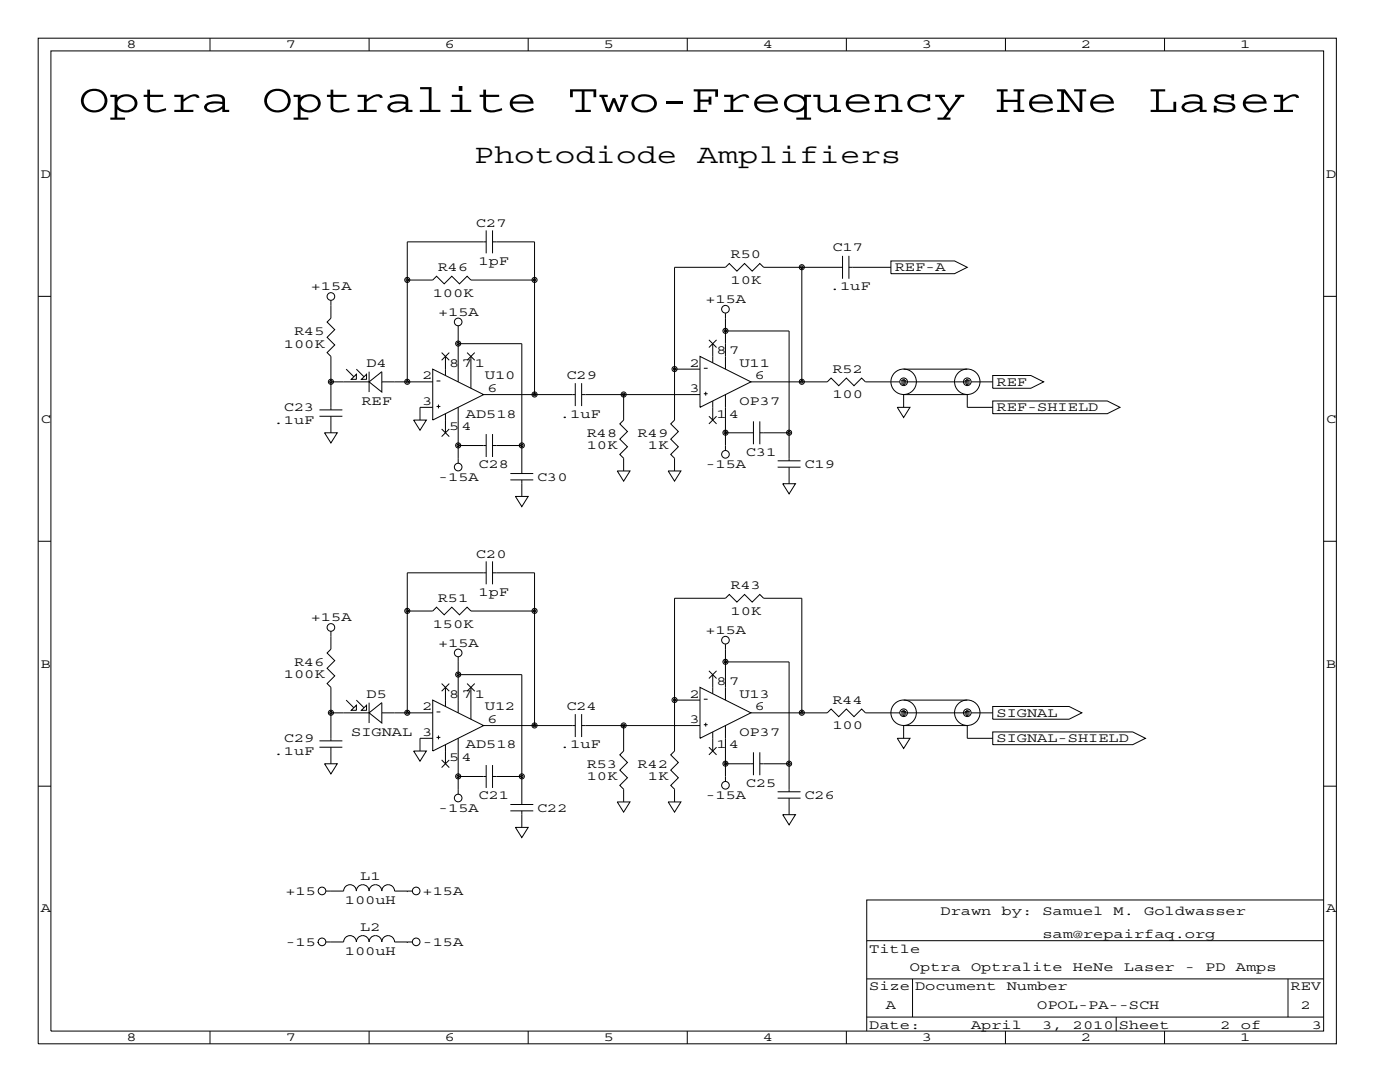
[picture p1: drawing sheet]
<svg xmlns="http://www.w3.org/2000/svg" width="279mm" height="216mm" viewBox="0 0 279 216" stroke-linecap="round" stroke-linejoin="round" font-family="sans-serif">
<g fill="none" stroke="#000" stroke-width=".2">
<path d="M7.6 7.6h259.1v200.7h-259.1zM10.2 10.2h254v195.5h-254zM41.9 7.6v2.6M73.7 7.6v2.6M105.4 7.6v2.6M137.2 7.6v2.6M168.9 7.6v2.6M200.7 7.6v2.6M232.4 7.6v2.6M7.6 59.1h2.6M66 59.9v3.6l-.7 .8 1.5 1.5-1.5 1.5 1.5 1.5-1.5 1.6 .7 .7v10.7M81.3 55.9h5.1l.7-.8 1.5 1.5 1.6-1.5 1.5 1.5 1.5-1.5 .8 .8h12.7"/>
<path d="M97 48.3h-15.7v27.9M97 46v4.5M98.3 46v4.5M98.3 48.3h8.4v30.4M160 53.3h.1M160 53.3v22.9M168.1 53.3h-15.7l-.8-.7-1.5 1.5-1.5-1.5-1.5 1.5-1.6-1.5-.7 .7h-10.2v30.5l-.7 .8 1.5 1.5-1.5 1.5 1.5 1.6-1.5 1.5 .7 .7v2.6M168.1 51.1v4.5M169.4 51.1v4.5M169.4 53.3h8.4M177.8 52.1h12.7l2.5 1.2-2.5 1.3h-12.7zM264.2 59.1h2.5"/>
<path d="M66 76.2h.1M66 76.2h7.7M69.1 73.7l1.5 1.5M70.1 75.7l1-1v1zM71.1 73.7l1.5 1.5M72.1 75.7l1.1-1v1zM73.7 76.2l2.5-2v4zM73.7 74.2v4M86.4 73.7l10.1 5-10.1 5.1zM86.4 76.2h-10.2M87.1 76h.8M88.1 70.4l1.6 1.5"/>
<path d="M88.9 71.1v3.8M89.7 70.4l-1.6 1.5M91.4 65v11.2M91.4 68.6h12.7v25.9M93.2 70.4l1.5 1.5M94 71.1v6.4M94.7 70.4l-1.5 1.5M114.8 78.7h-18.3M114.8 76.5v4.5M116.1 76.5v4.5M116.1 78.7h23.6M124.5 78.7v5.1l-.8 .8 1.5 1.5-1.5 1.5 1.5 1.6-1.5 1.5 .8 .7v2.6"/>
<path d="M134.6 73.7h5.1M139.7 71.1l10.2 5.1-10.2 5.1zM140.5 78.6h.7M140.5 73.5h.7M140.8 78.2v.7M141.5 67.8l1.5 1.5M142.2 68.6v3.8M143 67.8l-1.5 1.5M144.8 62.5v11.2M144.8 66h12.7v25.9M144.8 66h.1M144.8 78.7v11.2"/>
<path d="M179.6 76.2h-6.9l-.7-.8-1.6 1.6-1.5-1.6-1.5 1.6-1.5-1.6-.8 .8h-15.2M179.8 76.2h13.7M179.8 75.9h1M179.8 76.5h1M180.1 75.7h.5M180.1 76.7h.5M180.3 73.7h12.7M192.5 75.9h1M192.5 76.5h1M192.8 75.7h.5M192.8 76.7h.5M193.8 76.2h4.3"/>
<path d="M198.1 74.9h7.6l2.6 1.3-2.6 1.3h-7.6zM63.8 83.1h4.5M63.8 81.8h4.5M64.8 86.4h2.5l-1.3 2zM66 83.1v3.3M82.5 83.8h2.6l-1.3 2.1zM86.4 81.3h-2.6v2.5M87.1 81.1h.8M87.5 80.7v.8M88.1 85.6l1.6 1.5M88.9 82.6v3.8M89.7 85.6l-1.6 1.5"/>
<path d="M91.4 88.9h5.6M91.4 81.3v11.2M97 86.6v4.6M98.3 86.6v4.6M101.9 95.8h4.5M101.9 94.5h4.5M102.9 99.1h2.5l-1.3 2zM104.1 95.8v3.3M104.1 88.9h-5.8M123.2 94h2.5l-1.2 2zM133.3 94h2.6l-1.3 2zM141.5 83.1l1.5 1.5"/>
<path d="M142.2 80v3.8M143 83.1l-1.5 1.5M150.4 86.4h-5.6M150.4 84.1v4.5M151.6 84.1v4.5M151.6 86.4h5.9M155.2 93.2h4.6M155.2 91.9h4.6M156.2 96.5h2.5l-1.2 2.1zM157.5 93.2v3.3M179.1 81.3h2.5l-1.3 2zM180.3 81.3v-2.6h12.7v2.6h5.1"/>
<path d="M198.1 80h22.9l2.5 1.3-2.5 1.2h-22.9zM7.6 108h2.6M97 114.3h-15.7v27.9M97 112v4.6M98.3 112v4.6M98.3 114.3h8.4v30.5M264.2 108h2.5M66 126v3.5l-.7 .8 1.5 1.5-1.5 1.5 1.5 1.6-1.5 1.5 .7 .8v10.6M69.1 139.7l1.5 1.5M71.1 139.7l1.5 1.5M81.3 121.9h5.1l.7-.7 1.5 1.5 1.6-1.5 1.5 1.5 1.5-1.5 .8 .7h12.7M81.3 121.9h.1"/>
<path d="M86.4 139.7l10.1 5.1-10.1 5.1zM88.1 136.4l1.6 1.5M88.9 137.2v3.8M89.7 136.4l-1.6 1.5M91.4 131.1v11.1M91.4 134.6h12.7v25.9M93.2 136.4l1.5 1.5M94 137.2v6.3M94.7 136.4l-1.5 1.5M134.6 139.7h5.1M139.7 137.2l10.2 5-10.2 5.1zM140.5 139.5h.7"/>
<path d="M141.5 133.9l1.5 1.5M142.2 134.6v3.8M143 133.9l-1.5 1.5M144.8 132.1h12.7v25.9M144.8 132.1h.1M144.8 128.5v11.2M180.3 139.7h12.7M7.6 156.9h2.6M63.8 149.1h4.5M63.8 147.8h4.5M64.8 152.4h2.5l-1.3 2zM66 142.2h7.7"/>
<path d="M66 149.1v3.3M66 142.2h.1M70.1 141.7l1-1v1zM72.1 141.7l1.1-1v1zM73.7 142.2l2.5-2v4.1zM73.7 140.2v4.1M82.5 149.9h2.6l-1.3 2zM86.4 142.2h-10.2M86.4 147.3h-2.6v2.6M87.1 147.1h.8M87.1 142.1h.8M87.5 146.8v.7"/>
<path d="M88.1 151.6l1.6 1.6M88.9 148.6v3.8M89.7 151.6l-1.6 1.6M91.4 154.9h5.6M91.4 147.3v11.2M96.5 144.8h18.3M97 152.7v4.5M98.3 152.7v4.5M104.1 154.9h-5.8M114.8 142.5v4.6M116.1 142.5v4.6M116.1 144.8h23.6"/>
<path d="M124.5 144.8v5.1l-.8 .7 1.5 1.5-1.5 1.6 1.5 1.5-1.5 1.5 .8 .8v2.5M140.5 144.6h.7M140.8 144.2v.8M141.5 149.1l1.5 1.5M142.2 146.1v3.8M143 149.1l-1.5 1.5M144.8 152.4h5.6M144.8 144.8v11.2M149.9 142.2h15.2l.8-.7 1.5 1.5 1.5-1.5 1.5 1.5 1.6-1.5 .7 .7h6.9M150.4 150.1v4.6M151.6 150.1v4.6M151.6 152.4h5.9"/>
<path d="M155.2 159.3h4.6M155.2 158h4.6M157.5 159.3v3.3M160 142.2v-22.8h-7.6l-.8-.8-1.5 1.5-1.5-1.5-1.5 1.5-1.6-1.5-.7 .8h-10.2v30.5l-.7 .7 1.5 1.5-1.5 1.6 1.5 1.5-1.5 1.5 .7 .8v2.5M179.1 147.3h2.5l-1.3 2.1zM179.8 142.2h13.7M179.8 142h1M179.8 142.5h1M180.1 141.7h.5M180.1 142.7h.5M180.3 147.3v-2.5h12.7v2.5h5.1M192.5 142h1"/>
<path d="M192.5 142.5h1M192.8 141.7h.5M192.8 142.7h.5M193.8 142.2h4.3M198.1 141h15.3l2.5 1.2-2.5 1.3h-15.3zM198.1 146.1h28l2.5 1.2-2.5 1.3h-28zM264.2 156.9h2.5M65 177.8h3.6a1.27 1.27 0 0 1 1.3-1.3 1.27 1.27 0 0 1 1.2 1.3 1.27 1.27 0 0 1 1.3-1.3 1.27 1.27 0 0 1 1.3 1.3 1.27 1.27 0 0 1 1.2-1.3 1.27 1.27 0 0 1 1.3 1.3 1.27 1.27 0 0 1 1.3-1.3 1.27 1.27 0 0 1 1.2 1.3h3.6M81.3 177.8h.1M101.9 161.8h4.5M101.9 160.5h4.5M102.9 165.1h2.5l-1.3 2z"/>
<path d="M104.1 161.8v3.3M123.2 160h2.5l-1.2 2.1zM133.3 160h2.6l-1.3 2.1zM156.2 162.6h2.5l-1.2 2zM264.2 179.6h-91.2v26.1M63.5 188h.1M65 188h3.6a1.27 1.27 0 0 1 1.2-1.3 1.27 1.27 0 0 1 1.3 1.3 1.27 1.27 0 0 1 1.3-1.3 1.27 1.27 0 0 1 1.3 1.3 1.27 1.27 0 0 1 1.2-1.3 1.27 1.27 0 0 1 1.3 1.3 1.27 1.27 0 0 1 1.3-1.3 1.27 1.27 0 0 1 1.2 1.3h3.6M81.3 188h.1M173 195.3h91.2M173 187.7h91.2M182.1 195.3v7.6M257 195.3v7.6"/>
<path d="M41.9 205.7v2.6M73.7 205.7v2.6M105.4 205.7v2.6M137.2 205.7v2.6M168.9 205.7v2.6M173 202.9h91.2M200.7 205.7v2.6M222.8 202.9v2.8M232.4 205.7v2.6"/>
<circle cx="66" cy="59.2" r=".76"/>
<circle cx="81.3" cy="55.9" r=".51"/>
<circle cx="81.3" cy="55.9" r=".25"/>
<circle cx="106.7" cy="55.9" r=".51"/>
<circle cx="106.7" cy="55.9" r=".25"/>
<circle cx="160" cy="53.3" r=".51"/>
<circle cx="160" cy="53.3" r=".25"/>
<circle cx="66" cy="76.2" r=".51"/>
<circle cx="66" cy="76.2" r=".25"/>
<circle cx="81.3" cy="76.2" r=".51"/>
<circle cx="81.3" cy="76.2" r=".25"/>
<circle cx="91.4" cy="68.6" r=".51"/>
<circle cx="91.4" cy="64.2" r=".76"/>
<circle cx="91.4" cy="68.6" r=".25"/>
<circle cx="106.7" cy="78.7" r=".51"/>
<circle cx="106.7" cy="78.7" r=".25"/>
<circle cx="124.5" cy="78.7" r=".51"/>
<circle cx="124.5" cy="78.7" r=".25"/>
<circle cx="134.6" cy="73.6" r=".51"/>
<circle cx="134.6" cy="73.6" r=".25"/>
<circle cx="144.8" cy="66" r=".51"/>
<circle cx="144.8" cy="61.7" r=".76"/>
<circle cx="144.8" cy="66" r=".25"/>
<circle cx="160" cy="76.2" r=".51"/>
<circle cx="160" cy="76.2" r=".25"/>
<circle cx="180.3" cy="76.2" r="2.54"/>
<circle cx="180.3" cy="76.2" r=".76"/>
<circle cx="193" cy="76.2" r="2.54"/>
<circle cx="193" cy="76.2" r=".76"/>
<circle cx="91.4" cy="88.9" r=".51"/>
<circle cx="91.4" cy="93.2" r=".76"/>
<circle cx="91.4" cy="88.9" r=".25"/>
<circle cx="104.1" cy="88.9" r=".51"/>
<circle cx="104.1" cy="88.9" r=".25"/>
<circle cx="144.8" cy="86.3" r=".51"/>
<circle cx="144.8" cy="90.7" r=".76"/>
<circle cx="144.8" cy="86.3" r=".25"/>
<circle cx="157.5" cy="86.3" r=".51"/>
<circle cx="157.5" cy="86.3" r=".25"/>
<circle cx="66" cy="125.2" r=".76"/>
<circle cx="81.3" cy="121.9" r=".51"/>
<circle cx="81.3" cy="121.9" r=".25"/>
<circle cx="91.4" cy="134.6" r=".51"/>
<circle cx="91.4" cy="130.3" r=".76"/>
<circle cx="91.4" cy="134.6" r=".25"/>
<circle cx="106.7" cy="121.9" r=".51"/>
<circle cx="106.7" cy="121.9" r=".25"/>
<circle cx="134.6" cy="139.7" r=".51"/>
<circle cx="134.6" cy="139.7" r=".25"/>
<circle cx="144.8" cy="132.1" r=".51"/>
<circle cx="144.8" cy="127.7" r=".76"/>
<circle cx="144.8" cy="132.1" r=".25"/>
<circle cx="66" cy="142.2" r=".51"/>
<circle cx="66" cy="142.2" r=".25"/>
<circle cx="81.3" cy="142.2" r=".51"/>
<circle cx="81.3" cy="142.2" r=".25"/>
<circle cx="91.4" cy="154.9" r=".51"/>
<circle cx="91.4" cy="159.2" r=".76"/>
<circle cx="91.4" cy="154.9" r=".25"/>
<circle cx="104.1" cy="154.9" r=".51"/>
<circle cx="104.1" cy="154.9" r=".25"/>
<circle cx="106.7" cy="144.8" r=".51"/>
<circle cx="106.7" cy="144.8" r=".25"/>
<circle cx="124.5" cy="144.8" r=".51"/>
<circle cx="124.5" cy="144.8" r=".25"/>
<circle cx="144.8" cy="152.4" r=".51"/>
<circle cx="144.8" cy="156.7" r=".76"/>
<circle cx="144.8" cy="152.4" r=".25"/>
<circle cx="157.5" cy="152.4" r=".51"/>
<circle cx="157.5" cy="152.4" r=".25"/>
<circle cx="160" cy="142.2" r=".51"/>
<circle cx="160" cy="142.2" r=".25"/>
<circle cx="180.3" cy="142.2" r="2.54"/>
<circle cx="180.3" cy="142.2" r=".76"/>
<circle cx="193" cy="142.2" r="2.54"/>
<circle cx="193" cy="142.2" r=".76"/>
<circle cx="64.3" cy="177.8" r=".76"/>
<circle cx="83.1" cy="177.8" r=".76"/>
<circle cx="64.3" cy="187.9" r=".76"/>
<circle cx="83.1" cy="187.9" r=".76"/>
</g>
<g font-size="7.9">
<text x="15.7" y="22.4">Optra</text>
<text x="52.3" y="22.4">Optralite</text>
<text x="113.3" y="22.4">Two-Frequency</text>
<text x="198.6" y="22.4">HeNe</text>
<text x="229.1" y="22.4">Laser</text>
</g>
<g font-size="5.3">
<text x="94.5" y="32.5">Photodiode</text>
<text x="139.2" y="32.5">Amplifiers</text>
</g>
<g font-size="2.6">
<text x="25.3" y="9.7">8</text>
<text x="57" y="9.7">7</text>
<text x="88.8" y="9.7">6</text>
<text x="120.5" y="9.7">5</text>
<text x="152.3" y="9.7">4</text>
<text x="184" y="9.7">3</text>
<text x="215.8" y="9.7">2</text>
<text x="247.5" y="9.7">1</text>
<text x="8.1" y="35.5">D</text>
<text x="264.7" y="35.5">D</text>
<text x="95" y="45.2">C27</text>
<text x="95.5" y="52.8">1pF</text>
<text x="145.8" y="51.6">R50</text>
<text x="166.1" y="50">C17</text>
<text x="62" y="57.9">+15A</text>
<text x="86.4" y="59.2">100K</text>
<text x="87.4" y="54.1">R46</text>
<text x="145.8" y="56.6">10K</text>
<text x="165.6" y="57.9">.1uF</text>
<text x="178.6" y="54.1">REF-A</text>
<text x="87.4" y="63">+15A</text>
<text x="140.8" y="60.5">+15A</text>
<text x="56.6" y="69.3">100K</text>
<text x="58.7" y="66.8">R45</text>
<text x="143" y="70.6">8</text>
<text x="145.5" y="70.6">7</text>
<text x="73.2" y="73.2">D4</text>
<text x="84.3" y="75.7">2</text>
<text x="89.7" y="73.2">8 7 1</text>
<text x="96.8" y="75.7">U10</text>
<text x="113" y="75.7">C29</text>
<text x="137.7" y="73.2">2</text>
<text x="147.6" y="73.2">U11</text>
<text x="150.6" y="75.7">6</text>
<text x="166.1" y="74.4">R52</text>
<text x="198.9" y="77">REF</text>
<text x="56.6" y="82">C23</text>
<text x="72.1" y="80.8">REF</text>
<text x="84.3" y="80.8">3</text>
<text x="93" y="83.3">AD518</text>
<text x="97.3" y="78.2">6</text>
<text x="111.8" y="83.3">.1uF</text>
<text x="137.7" y="78.2">3</text>
<text x="143" y="83.3">1 4</text>
<text x="147.6" y="80.8">OP37</text>
<text x="166.1" y="79.5">100</text>
<text x="198.9" y="82">REF-SHIELD</text>
<text x="8.1" y="84.3">C</text>
<text x="54.6" y="84.6">.1uF</text>
<text x="89.7" y="85.9">5 4</text>
<text x="117.1" y="87.1">R48</text>
<text x="117.1" y="89.7">10K</text>
<text x="127.3" y="87.1">R49</text>
<text x="129.3" y="89.7">1K</text>
<text x="264.7" y="84.3">C</text>
<text x="95.5" y="93.5">C28</text>
<text x="140.8" y="93.5">-15A</text>
<text x="148.8" y="90.9">C31</text>
<text x="160.5" y="93.5">C19</text>
<text x="87.4" y="96">-15A</text>
<text x="107.2" y="96">C30</text>
<text x="95" y="111.3">C20</text>
<text x="95.5" y="118.9">1pF</text>
<text x="145.8" y="117.6">R43</text>
<text x="62" y="124">+15A</text>
<text x="86.4" y="125.2">150K</text>
<text x="87.4" y="120.1">R51</text>
<text x="145.8" y="122.7">10K</text>
<text x="87.4" y="129">+15A</text>
<text x="140.8" y="126.5">+15A</text>
<text x="8.1" y="133.2">B</text>
<text x="56.6" y="135.4">100K</text>
<text x="58.7" y="132.8">R46</text>
<text x="143" y="136.7">8</text>
<text x="145.5" y="136.7">7</text>
<text x="264.7" y="133.2">B</text>
<text x="73.2" y="139.2">D5</text>
<text x="84.3" y="141.7">2</text>
<text x="89.7" y="139.2">8 7 1</text>
<text x="96.8" y="141.7">U12</text>
<text x="113" y="141.7">C24</text>
<text x="137.7" y="139.2">2</text>
<text x="147.6" y="139.2">U13</text>
<text x="150.6" y="141.7">6</text>
<text x="166.1" y="140.5">R44</text>
<text x="198.9" y="143">SIGNAL</text>
<text x="56.6" y="148.1">C29</text>
<text x="70.1" y="146.8">SIGNAL</text>
<text x="84.3" y="146.8">3</text>
<text x="93" y="149.4">AD518</text>
<text x="97.3" y="144.3">6</text>
<text x="111.8" y="149.4">.1uF</text>
<text x="137.7" y="144.3">3</text>
<text x="143" y="149.4">1 4</text>
<text x="147.6" y="146.8">OP37</text>
<text x="166.1" y="145.5">100</text>
<text x="198.9" y="148.1">SIGNAL-SHIELD</text>
<text x="54.6" y="150.6">.1uF</text>
<text x="89.7" y="151.9">5 4</text>
<text x="117.1" y="153.2">R53</text>
<text x="117.1" y="155.7">10K</text>
<text x="127.3" y="153.2">R42</text>
<text x="129.3" y="155.7">1K</text>
<text x="95.5" y="159.5">C21</text>
<text x="140.8" y="159.5">-15A</text>
<text x="148.8" y="157">C25</text>
<text x="160.5" y="159.5">C26</text>
<text x="87.4" y="162.1">-15A</text>
<text x="107.2" y="162.1">C22</text>
<text x="57" y="178.6">+15</text>
<text x="71.9" y="175.5">L1</text>
<text x="84.3" y="178.6">+15A</text>
<text x="8.1" y="182.1">A</text>
<text x="68.8" y="180.3">100uH</text>
<text x="71.9" y="185.7">L2</text>
<text x="187.7" y="182.6">Drawn</text>
<text x="199.9" y="182.6">by:</text>
<text x="208" y="182.6">Samuel</text>
<text x="222.2" y="182.6">M.</text>
<text x="228.3" y="182.6">Goldwasser</text>
<text x="264.7" y="182.1">A</text>
<text x="57" y="188.7">-15</text>
<text x="68.8" y="190.5">100uH</text>
<text x="84.3" y="188.7">-15A</text>
<text x="173.5" y="190.2">Title</text>
<text x="208" y="187.2">sam@repairfaq.org</text>
<text x="173.5" y="197.6">Size Document</text>
<text x="181.6" y="193.8">Optra</text>
<text x="193.8" y="193.8">Optralite</text>
<text x="200.9" y="197.6">Number</text>
<text x="214.1" y="193.8">HeNe</text>
<text x="224.3" y="193.8">Laser</text>
<text x="236.5" y="193.8">-</text>
<text x="240.5" y="193.8">PD</text>
<text x="246.6" y="193.8">Amps</text>
<text x="257.6" y="197.6">REV</text>
<text x="176.8" y="201.4">A</text>
<text x="207" y="201.4">OPOL-PA--SCH</text>
<text x="259.6" y="201.4">2</text>
<text x="25.3" y="207.8">8</text>
<text x="57" y="207.8">7</text>
<text x="88.8" y="207.8">6</text>
<text x="120.5" y="207.8">5</text>
<text x="152.3" y="207.8">4</text>
<text x="173.5" y="205.2">Date:</text>
<text x="184" y="207.8">3</text>
<text x="193.8" y="205.2">April</text>
<text x="208" y="205.2">3,</text>
<text x="214.1" y="205.2">2010 Sheet</text>
<text x="215.8" y="207.8">2</text>
<text x="243.6" y="205.2">2</text>
<text x="247.5" y="207.8">1</text>
<text x="247.6" y="205.2">of</text>
<text x="261.9" y="205.2">3</text>
</g>
</svg>
